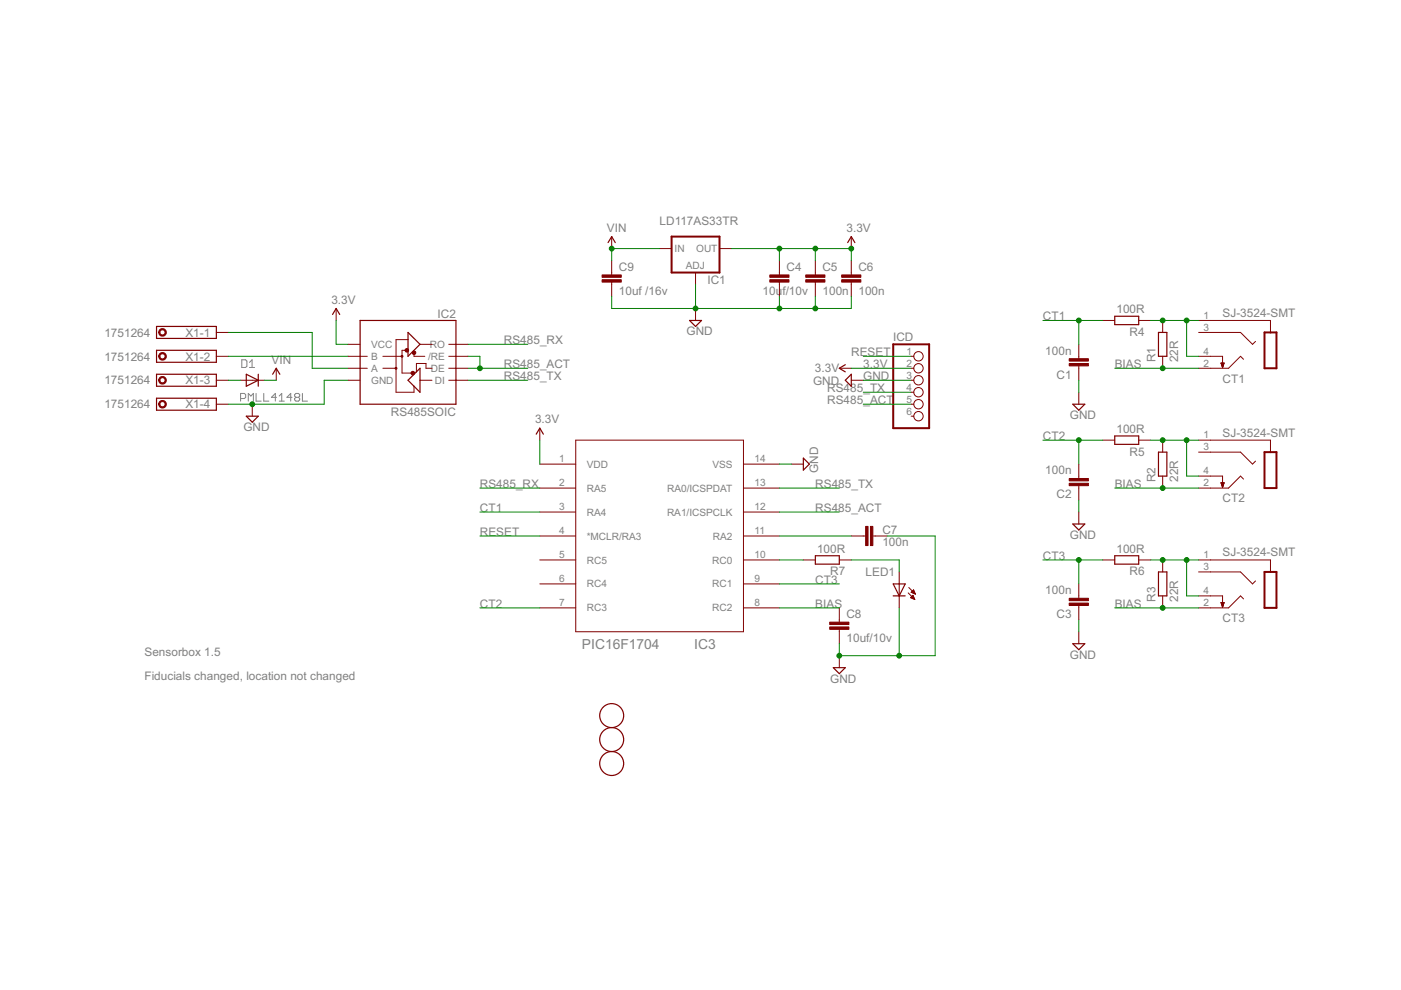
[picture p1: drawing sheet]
<svg xmlns="http://www.w3.org/2000/svg" width="297mm" height="210mm" viewBox="0 0 297 210" stroke-linecap="round" stroke-linejoin="round" font-family="sans-serif">
<g fill="none" stroke="#808080" stroke-width=".21">
<path d="M51.3 76.3h.8l.2 .3v1l-.2 .3h-.8zM52.9 77.9h1.1M52.9 76.8l.5-.5v1.6M51 84.5h.8l.3-.3v-.5l-.3-.3h-.8v1.6M52.6 85v-1.6l.6 .6 .5-.6v1.6M54.3 83.4v1.6h1.1M55.9 83.4v1.6h1.1M58.6 84.2h-1l.8-.8v1.6M59.2 85h1.1M59.2 84l.5-.6v1.6M61.9 84.2h-1.1l.8-.8v1.6M62.7 84.2l-.2-.2v-.3l.2-.3h.6l.2 .3v.3l-.2 .2"/>
<path d="M62.7 84.2l-.2 .3v.3l.2 .2h.6l.2-.2v-.3l-.2-.3M62.7 84.2h.6M64.1 83.4v1.6h1.1"/>
</g>
<g fill="none" stroke="#800000" stroke-width=".21">
<path d="M129.7 50.2v2.5M129.7 55.2v3.1M129.7 59.8v3.1M139.8 52.7h2.6M147.5 57.8v2.5M152.5 52.7h2.6M165.2 55.2v3.1M165.2 59.8v3.1M172.9 55.2v3.1M172.9 59.8v3.1M180.5 50.2v2.5M180.5 55.2v3.1"/>
<path d="M180.5 59.8v3.1M45.9 75.5h2.5M45.9 70.5h2.5M58.6 78.1v2.5M71.3 65.4v2.5M73.8 75.5h4.1M73.8 78.1h4.1M73.8 73h2.5M81.2 75.5h4M81.2 78.1h2.8M86 74.3h-.8v4.8h2.1M86.5 72h-2.5v11.2h3.8v-1.3"/>
<path d="M87.8 75v.5h2.3M89 73h2.6M91.6 78.1h-1.3v-1h-2v1.7M95.1 75.5h4.1M95.1 78.1h4.1M95.1 73h4.1M147.5 65.4v2.5M177.9 78.1h2.6M193.2 75.5h.5M193.2 78.1h.5M228.7 73v3.1M228.7 77.6v3"/>
<path d="M233.8 67.9h2.5M241.4 67.9h2.6M246.5 67.9v2.6M246.5 75.5v2.6M254.1 67.9h15.3v2.6M254.1 70.5h8.9l2.6 2.5 .6-.6M254.1 75.5h5.1v2.4M258.9 77h.6l-.3 .9zM258.9 77.1h.6M259 77.2h.4M259 77.3h.4M259.1 77.5h.3"/>
<path d="M259.1 77.6h.2M259.1 77.7h.2M259.2 77.8h.1M263.7 76.2l-.7-.7-2.5 2.6h-6.4M45.9 80.6h2.5M45.9 85.7h2.5M50.9 80.6h5.1M53.5 85.7v2.5M73.8 80.6h2.5M89 80.6h2.6M95.1 80.6h4.1M114.4 98.4h7.7"/>
<path d="M114.4 90.8v2.5M122.1 93.3h35.5v40.6h-35.5zM157.6 98.4h7.6M167.8 98.4h2.5M180.5 80.6h2.5M193.2 80.6h.5M193.2 85.7h.5M193.2 83.2h.5M193.2 88.2h.5M228.7 83.2v2.5M228.7 98.4v3.1M233.8 93.3h2.5"/>
<path d="M241.4 93.3h2.6M246.5 93.3v2.6M254.1 93.3h15.3v2.6M254.1 95.9h8.9l2.6 2.5 .6-.6M114.4 103.5h7.7M114.4 108.6h7.7M114.4 113.6h7.7M114.4 118.7h7.7M157.6 103.5h7.6M157.6 108.6h7.6M157.6 113.6h7.6M157.6 118.7h7.6"/>
<path d="M170.3 118.7h2.6M177.9 118.7h2.6M180.5 113.6h3M185.1 113.6h3M228.7 103v3M228.7 108.6v2.5M233.8 118.7h2.5M241.4 118.7h2.6M246.5 100.9v2.6M246.5 118.7v2.6M254.1 118.7h15.3v2.6M254.1 100.9h5.1v2.4"/>
<path d="M258.9 102.4h.6l-.3 .9zM258.9 102.4h.6M259 102.6h.5M259 102.7h.4M259 102.8h.4M259.1 102.9h.3M259.1 103h.2M259.1 103.1h.2M259.2 103.3h.1M263.7 101.6l-.7-.7-2.5 2.6h-6.4M114.4 123.8h7.7M114.4 128.9h7.7"/>
<path d="M157.6 123.8h7.6M157.6 128.9h7.6M177.9 128.9v3M177.9 133.4v3.1M177.9 139v2.6M190.6 121.3v7.6M192.6 125.7l1.4 1.4M192.7 124.6l1.4 1.4M193.1 126.7l.5-.5 .4 .9zM193.1 126.7h.7M193.2 125.6l.9 .4M193.2 125.6h.7"/>
<path d="M193.2 126.8h.6M193.2 126.6h.5M193.3 125.5h.6M193.3 126.4h.4M193.4 125.3h.4M193.5 126.3h.1M193.5 125.7h.5M193.5 126.9h.4M193.5 125.2h.3M193.7 125.1h.1M193.7 125.1l.4 .9M193.7 125.1l-.5 .5"/>
<path d="M193.8 125.8h.2M193.8 127h.1M194 125.9h.1M228.7 123.8v3.1M228.7 128.4v3M228.7 133.9v2.6M246.5 126.3v2.6M254.1 126.3h5.1v2.4M254.1 121.3h8.9l2.6 2.5 .6-.6M258.9 127.8h.6l-.3 .9zM258.9 127.9h.6M259 128h.5"/>
<path d="M259 128.1h.4M259.1 128.2h.3M259.1 128.4h.2M259.1 128.5h.2M259.2 128.6h.1M263.7 127l-.7-.7-2.5 2.6h-6.4"/>
<circle cx="194.7" cy="78.1" r=".99"/>
<circle cx="194.7" cy="75.5" r=".99"/>
<circle cx="194.7" cy="88.2" r=".99"/>
<circle cx="194.7" cy="80.6" r=".99"/>
<circle cx="194.7" cy="83.2" r=".99"/>
<circle cx="194.7" cy="85.7" r=".99"/>
</g>
<path d="M142.4 50.2h10.1v7.6h-10.1zM189.4 73h7.6v17.8h-7.6zM268.1 70.5h2.5v7.6h-2.5zM268.1 95.9h2.5v7.6h-2.5zM268.1 121.3h2.5v7.6h-2.5z" fill="none" stroke="#800000" stroke-width=".42"/>
<g fill="none" stroke="#800000" stroke-width=".25">
<path d="M128.9 51.4l.8-1.2 .8 1.2M179.7 51.4l.8-1.2 .8 1.2M33.2 69.2h12.7v2.6h-12.7zM33.2 74.3h12.7v2.5h-12.7zM33.2 79.4h12.7v2.5h-12.7zM52.2 79.4l2.6 1.2-2.6 1.3zM54.8 79.4v2.5M57.8 79.4l.8-1.3 .7 1.3M70.5 66.7l.8-1.3 .7 1.3M76.3 67.9h20.4v17.8h-20.4zM86.5 70.5l2.5 2.5-2.5 2.5zM89 78.1v5.1l-2.5-2.6z"/>
<path d="M146.2 67.9h2.5l-1.2 1.3zM179.2 77.3l-1.3 .8 1.3 .7M180.5 79.4v2.5l-1.3-1.3zM236.3 67.1h5.1v1.7h-5.1zM245.6 70.5h1.8v5h-1.8zM33.2 84.4h12.7v2.6h-12.7zM52.2 88.2h2.6l-1.3 1.3zM113.7 92.1l.7-1.3 .8 1.3M170.3 97.1l1.3 1.3-1.3 1.3zM227.5 85.7h2.5l-1.3 1.3zM236.3 92.4h5.1v1.8h-5.1zM245.6 95.9h1.8v5h-1.8z"/>
<path d="M172.9 117.8h5v1.8h-5zM227.5 111.1h2.5l-1.3 1.3zM236.3 117.8h5.1v1.8h-5.1zM189.4 126.3h2.5M189.4 123.8h2.5l-1.3 2.5zM227.5 136.5h2.5l-1.3 1.3zM245.6 121.3h1.8v5h-1.8zM176.7 141.6h2.5l-1.3 1.2z"/>
<circle cx="129.7" cy="151.7" r="2.54"/>
<circle cx="129.7" cy="156.8" r="2.54"/>
<circle cx="129.7" cy="161.9" r="2.54"/>
</g>
<g fill="#800000" stroke="#800000" stroke-width=".21">
<path d="M33.8 70a.82 .82 0 0 1 1.3 0 .82 .82 0 0 1-.4 1.3 .82 .82 0 0 1-1.1-.8h.3a.55 .55 0 0 1 .7-.6 .55 .55 0 0 1 .2 .9 .55 .55 0 0 1-.9-.1v-.2h-.3z" fill-rule="evenodd"/>
<path d="M33.8 75a.82 .82 0 0 1 1.3 .1 .82 .82 0 0 1-.4 1.2 .82 .82 0 0 1-1.1-.8h.3a.55 .55 0 0 1 .7-.5 .55 .55 0 0 1 .2 .9 .55 .55 0 0 1-.9-.2v-.2h-.3z" fill-rule="evenodd"/>
<path d="M33.8 80.1a.82 .82 0 0 1 1.3 .1 .82 .82 0 0 1-.4 1.2 .82 .82 0 0 1-1.1-.8h.3a.55 .55 0 0 1 .7-.5 .55 .55 0 0 1 .2 .9 .55 .55 0 0 1-.9-.2v-.2h-.3z" fill-rule="evenodd"/>
<path d="M33.8 85.2a.82 .82 0 0 1 1.3 .1 .82 .82 0 0 1-.4 1.2 .82 .82 0 0 1-1.1-.8h.3a.55 .55 0 0 1 .7-.5 .55 .55 0 0 1 .2 .9 .55 .55 0 0 1-.9-.2v-.2h-.3z" fill-rule="evenodd"/>
<path d="M87.6 74.5a.38 .38 0 0 1 .5 .2 .38 .38 0 0 1-.3 .5 .38 .38 0 0 1-.4-.4l.4-.1 .1 .1h-.5z" fill-rule="evenodd"/>
<path d="M85.9 74.1a.38 .38 0 0 1 .7 0 .38 .38 0 0 1-.2 .6 .38 .38 0 0 1-.5-.4l.4-.2 .1 .2-.1 .1-.4-.1z" fill-rule="evenodd"/>
<path d="M87.2 78.9a.38 .38 0 0 1 .6 0 .38 .38 0 0 1-.2 .6 .38 .38 0 0 1-.5-.4l.4-.1 .1 .2-.5-.1z" fill-rule="evenodd"/>
<path d="M85.1 75.4h.3v.3h-.3l-.1-.2h.3h-.3z" fill-rule="evenodd"/>
<path d="M83.8 78h.3v.2h-.3v-.1h.2h-.2z" fill-rule="evenodd"/>
</g>
<g fill="#800000" stroke="#800000" stroke-width=".21">
<path d="M226.7 76.1h4.1v.5h-4.1z"/>
<path d="M226.7 77.1h4.1v.5h-4.1z"/>
<path d="M226.7 101.5h4.1v.5h-4.1z"/>
<path d="M226.7 102.5h4.1v.5h-4.1z"/>
<path d="M226.7 126.9h4.1v.5h-4.1z"/>
<path d="M226.7 127.9h4.1v.5h-4.1z"/>
<path d="M163.2 59.3h4.1v.5h-4.1z"/>
<path d="M163.2 58.3h4.1v.5h-4.1z"/>
<path d="M170.8 59.3h4.1v.5h-4.1z"/>
<path d="M170.8 58.3h4.1v.5h-4.1z"/>
<path d="M178.5 58.3h4v.5h-4z"/>
<path d="M178.5 59.3h4v.5h-4z"/>
<path d="M183.5 111.6h.5v4.1h-.5z"/>
<path d="M184.6 111.6h.5v4.1h-.5z"/>
<path d="M175.9 131.9h4.1v.5h-4.1z"/>
<path d="M175.9 132.9h4.1v.5h-4.1z"/>
<path d="M127.7 59.3h4v.5h-4z"/>
<path d="M127.7 58.3h4v.5h-4z"/>
</g>
<g fill="none" stroke="#008000" stroke-width=".21">
<path d="M139.8 52.7h-10.1v2.5M155.1 52.7h25.4v2.5M165.2 52.7v2.5M172.9 52.7v2.5M48.4 75.5h25.4M48.4 70.5h17.8v7.6h7.6M71.3 67.9v5.1h2.5M99.2 75.5h2.5v2.6M99.2 78.1h12.7M99.2 73h12.7M129.7 62.9v2.5h50.8v-2.5M147.5 60.3v5.1"/>
<path d="M165.2 62.9v2.5M172.9 62.9v2.5M180.5 78.1h12.7M183 75.5h10.2M221.1 67.9h12.7M228.7 67.9v5.1M236.3 78.1h17.8M244 67.9h10.1M251.6 67.9v7.6h2.5M48.4 80.6h2.5M56 80.6h2.6M73.8 80.6h-5.1v5.1h-20.3"/>
<path d="M99.2 80.6h12.7M114.4 93.3v5.1M165.2 98.4h2.6M183 85.7h10.2M183 80.6h10.2M183 83.2h10.2M221.1 93.3h12.7M228.7 80.6v2.6M228.7 93.3v5.1M244 93.3h10.1M251.6 93.3v7.6h2.5M101.7 113.6h12.7"/>
<path d="M101.7 108.6h12.7M101.7 103.5h12.7M165.2 113.6h15.3M165.2 108.6h12.7M165.2 118.7h5.1M165.2 103.5h12.7M180.5 118.7h10.1v2.6M188.1 113.6h10.2v25.4h-20.4v-2.5M221.1 118.7h12.7M228.7 106v2.6M228.7 118.7v5.1M236.3 103.5h17.8"/>
<path d="M244 118.7h10.1M251.6 118.7v7.6h2.5M101.7 128.9h12.7M165.2 128.9h12.7M165.2 123.8h12.7M190.6 128.9v10.1M228.7 131.4v2.5M236.3 128.9h17.8"/>
</g>
<g fill="#008000" stroke="#008000" stroke-width=".21">
<circle cx="251.6" cy="67.9" r=".51"/>
<circle cx="246.5" cy="67.9" r=".51"/>
<circle cx="172.9" cy="65.4" r=".51"/>
<circle cx="165.2" cy="65.4" r=".51"/>
<circle cx="147.5" cy="65.4" r=".51"/>
<circle cx="53.5" cy="85.7" r=".51"/>
<circle cx="190.6" cy="139" r=".51"/>
<circle cx="177.9" cy="139" r=".51"/>
<circle cx="228.7" cy="67.9" r=".51"/>
<circle cx="246.5" cy="93.3" r=".51"/>
<circle cx="251.6" cy="93.3" r=".51"/>
<circle cx="246.5" cy="118.7" r=".51"/>
<circle cx="251.6" cy="118.7" r=".51"/>
<circle cx="228.7" cy="93.3" r=".51"/>
<circle cx="228.7" cy="118.7" r=".51"/>
<circle cx="246.5" cy="128.9" r=".51"/>
<circle cx="246.5" cy="103.5" r=".51"/>
<circle cx="246.5" cy="78.1" r=".51"/>
<circle cx="101.7" cy="78.1" r=".51"/>
<circle cx="165.2" cy="52.7" r=".51"/>
<circle cx="172.9" cy="52.7" r=".51"/>
<circle cx="180.5" cy="52.7" r=".51"/>
<circle cx="129.7" cy="52.7" r=".51"/>
</g>
<g font-size="3.3" fill="#808080">
<text x="123.4" y="137.5">PIC16F1704</text>
<text x="147.2" y="137.5">IC3</text>
</g>
<g font-size="2.8" fill="#808080">
<text x="139.8" y="47.6">LD117AS33TR</text>
<text x="128.7" y="49.1">VIN</text>
<text x="179.5" y="49.1">3.3V</text>
<text x="131.2" y="57.4">C9</text>
<text x="166.8" y="57.4">C4</text>
<text x="174.4" y="57.4">C5</text>
<text x="182" y="57.4">C6</text>
<text x="70.3" y="64.4">3.3V</text>
<text x="131.2" y="62.5">10uf /16v</text>
<text x="150" y="60.3">IC1</text>
<text x="161.7" y="62.5">10u</text>
<text x="165.9" y="62.5">f/10v</text>
<text x="174.4" y="62.5">100n</text>
<text x="182" y="62.5">100n</text>
<text x="22.1" y="71.4">1751264</text>
<text x="39.3" y="71.4">X1-1</text>
<text x="92.8" y="67.4">IC2</text>
<text x="145.6" y="71.1">GND</text>
<text x="221.1" y="67.9">CT1</text>
<text x="236.7" y="66.4">100R</text>
<text x="239.5" y="71.2">R4</text>
<text x="259.2" y="67.2">SJ-3524-SMT</text>
<text x="22.1" y="76.4">1751264</text>
<text x="39.3" y="76.4">X1-2</text>
<text x="57.6" y="77.1">VIN</text>
<text x="106.8" y="73">RS485_RX</text>
<text x="180.5" y="75.6">RESET</text>
<text x="189.4" y="72.4">ICD</text>
<text x="221.6" y="75.2">100n</text>
<text x="245" y="76.8" transform="rotate(-90 245 76.8)">R1</text>
<text x="249.8" y="76.8" transform="rotate(-90 249.8 76.8)">22R</text>
<text x="22.1" y="81.5">1751264</text>
<text x="39.3" y="81.5">X1-3</text>
<text x="106.8" y="78.1">RS485_ACT</text>
<text x="106.8" y="80.6">RS485_TX</text>
<text x="172.4" y="81.6">GND</text>
<text x="172.8" y="78.9">3.3V</text>
<text x="175.4" y="83.2">RS485_TX</text>
<text x="183" y="80.6">GND</text>
<text x="183" y="78.1">3.3V</text>
<text x="224" y="80.3">C1</text>
<text x="236.4" y="78.1">BIAS</text>
<text x="259.2" y="81.1">CT1</text>
<text x="22.1" y="86.6">1751264</text>
<text x="39.3" y="86.6">X1-4</text>
<text x="82.9" y="88.2">RS485SOIC</text>
<text x="113.4" y="89.8">3.3V</text>
<text x="175.4" y="85.7">RS485_ACT</text>
<text x="226.8" y="88.9">GND</text>
<text x="51.6" y="91.4">GND</text>
<text x="221.1" y="93.3">CT2</text>
<text x="236.7" y="91.8">100R</text>
<text x="259.2" y="92.6">SJ-3524-SMT</text>
<text x="173.5" y="100.3" transform="rotate(-90 173.5 100.3)">GND</text>
<text x="221.6" y="100.6">100n</text>
<text x="239.5" y="96.6">R5</text>
<text x="101.8" y="103.5">RS485_RX</text>
<text x="172.9" y="103.5">RS485_TX</text>
<text x="224" y="105.6">C2</text>
<text x="236.4" y="103.5">BIAS</text>
<text x="245" y="102.2" transform="rotate(-90 245 102.2)">R2</text>
<text x="249.8" y="102.2" transform="rotate(-90 249.8 102.2)">22R</text>
<text x="259.2" y="106.5">CT2</text>
<text x="101.8" y="108.6">CT1</text>
<text x="101.8" y="113.6">RESET</text>
<text x="172.9" y="108.6">RS485_ACT</text>
<text x="187.1" y="113.3">C7</text>
<text x="173.2" y="117.2">100R</text>
<text x="187.1" y="115.8">100n</text>
<text x="221.1" y="118.7">CT3</text>
<text x="226.8" y="114.3">GND</text>
<text x="236.7" y="117.2">100R</text>
<text x="259.2" y="118">SJ-3524-SMT</text>
<text x="172.9" y="123.8">CT3</text>
<text x="176" y="122">R7</text>
<text x="183.5" y="122">LED1</text>
<text x="221.6" y="126">100n</text>
<text x="239.5" y="122">R6</text>
<text x="101.8" y="128.9">CT2</text>
<text x="172.9" y="128.9">BIAS</text>
<text x="179.5" y="131">C8</text>
<text x="224" y="131">C3</text>
<text x="236.4" y="128.9">BIAS</text>
<text x="245" y="127.6" transform="rotate(-90 245 127.6)">R3</text>
<text x="249.8" y="127.6" transform="rotate(-90 249.8 127.6)">22R</text>
<text x="259.2" y="131.9">CT3</text>
<text x="179.5" y="136.1">10uf/10v</text>
<text x="30.6" y="139">Sensorbox 1.5</text>
<text x="226.8" y="139.7">GND</text>
<text x="30.6" y="144.1">Fiducials changed, location not changed</text>
<text x="176" y="144.7">GND</text>
</g>
<g font-size="2.4" fill="#808080">
<text x="143" y="53.3">IN</text>
<text x="147.6" y="53.3">OUT</text>
<text x="145.4" y="57">ADJ</text>
<text x="255.1" y="70.1">3</text>
<text x="255.1" y="67.6">1</text>
<text x="78.7" y="73.8">VCC</text>
<text x="78.7" y="76.3">B</text>
<text x="90.8" y="76.3">/RE</text>
<text x="91.1" y="73.8">RO</text>
<text x="192.2" y="75.2">1</text>
<text x="192.2" y="77.7">2</text>
<text x="255.1" y="77.7">2</text>
<text x="255.1" y="75.2">4</text>
<text x="78.7" y="78.9">A</text>
<text x="78.7" y="81.4">GND</text>
<text x="91.4" y="78.9">DE</text>
<text x="92.2" y="81.4">DI</text>
<text x="192.2" y="80.3">3</text>
<text x="192.2" y="82.8">4</text>
<text x="192.2" y="85.4">5</text>
<text x="192.2" y="87.9">6</text>
<text x="255.1" y="95.5">3</text>
<text x="255.1" y="93">1</text>
<text x="118.5" y="98">1</text>
<text x="124.4" y="99.2">VDD</text>
<text x="151" y="99.2">VSS</text>
<text x="160" y="98">14</text>
<text x="255.1" y="100.6">4</text>
<text x="118.5" y="103.1">2</text>
<text x="124.4" y="104.2">RA5</text>
<text x="141.4" y="104.2">RA0/ICSPDAT</text>
<text x="160" y="103.1">13</text>
<text x="255.1" y="103.1">2</text>
<text x="118.5" y="108.2">3</text>
<text x="118.5" y="113.3">4</text>
<text x="124.4" y="109.3">RA4</text>
<text x="141.4" y="109.3">RA1/ICSPCLK</text>
<text x="160" y="113.3">11</text>
<text x="160" y="108.2">12</text>
<text x="118.5" y="118.4">5</text>
<text x="124.4" y="114.4">*MCLR/RA3</text>
<text x="124.4" y="119.5">RC5</text>
<text x="151" y="119.5">RC0</text>
<text x="151.1" y="114.4">RA2</text>
<text x="160" y="118.4">10</text>
<text x="255.1" y="118.4">1</text>
<text x="118.5" y="123.4">6</text>
<text x="124.4" y="124.6">RC4</text>
<text x="151" y="124.6">RC1</text>
<text x="160" y="123.4">9</text>
<text x="255.1" y="126">4</text>
<text x="255.1" y="120.9">3</text>
<text x="118.5" y="128.5">7</text>
<text x="124.4" y="129.6">RC3</text>
<text x="151" y="129.6">RC2</text>
<text x="160" y="128.5">8</text>
<text x="255.1" y="128.5">2</text>
</g>
</svg>
